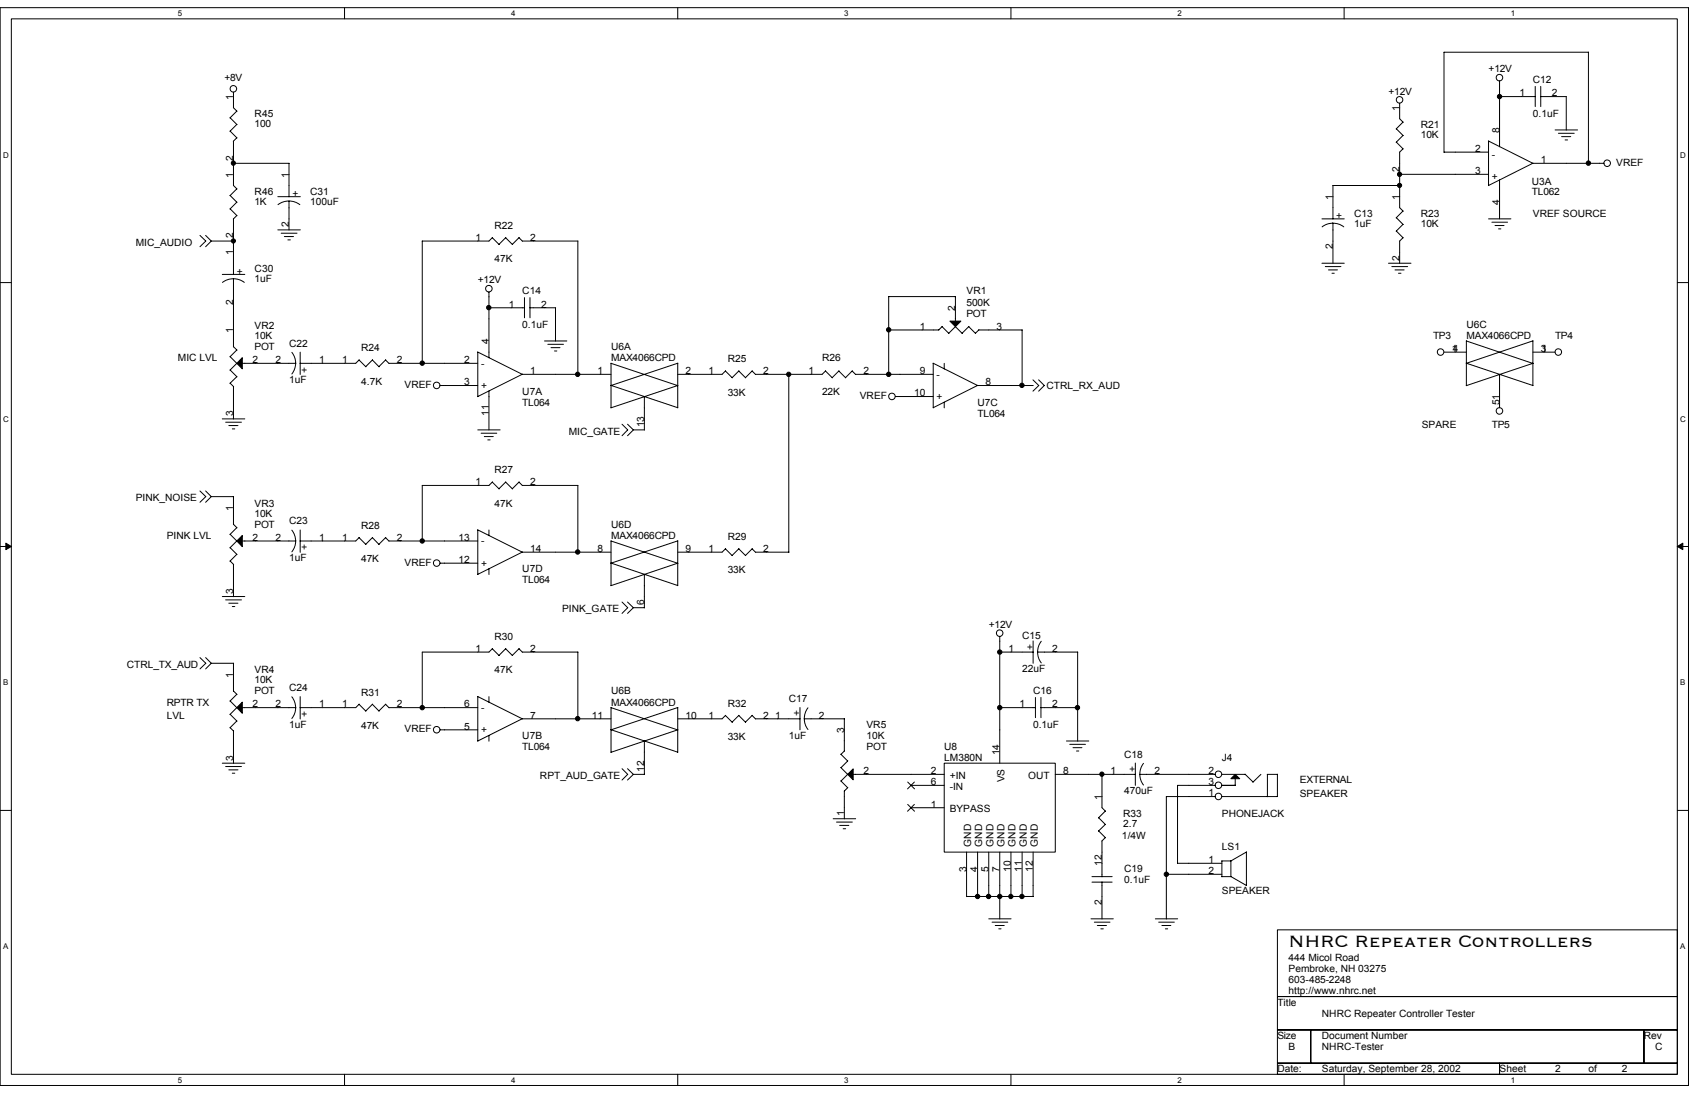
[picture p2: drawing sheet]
<svg xmlns="http://www.w3.org/2000/svg" width="432mm" height="279mm" viewBox="0 0 432 279" stroke-linecap="round" stroke-linejoin="round" font-family="sans-serif">
<path d="M0 1.9h428.6v273.6h-428.6zM2.9 4.8h422.9v267.8h-422.9z" fill="none" stroke="#000" stroke-width=".25"/>
<g fill="#fff">
<path d="M45.2 2.3h1.1v2.2h-1.1z"/>
<path d="M45.2 273h1.1v2.2h-1.1z"/>
</g>
<path d="M87.5 1.9v2.9M87.5 272.6v2.9" fill="none" stroke="#000" stroke-width=".25"/>
<g fill="#fff">
<path d="M129.8 2.3h1.1v2.2h-1.1z"/>
<path d="M129.8 273h1.1v2.2h-1.1z"/>
</g>
<path d="M172 1.9v2.9M172 272.6v2.9" fill="none" stroke="#000" stroke-width=".25"/>
<g fill="#fff">
<path d="M214.3 2.3h1.1v2.2h-1.1z"/>
<path d="M214.3 273h1.1v2.2h-1.1z"/>
</g>
<path d="M256.6 1.9v2.9M256.6 272.6v2.9" fill="none" stroke="#000" stroke-width=".25"/>
<g fill="#fff">
<path d="M298.9 2.3h1.1v2.2h-1.1z"/>
<path d="M298.9 273h1.1v2.2h-1.1z"/>
</g>
<path d="M341.2 1.9v2.9M341.2 272.6v2.9" fill="none" stroke="#000" stroke-width=".25"/>
<g fill="#fff">
<path d="M383.5 2.3h1.1v2.2h-1.1z"/>
<path d="M383.5 273h1.1v2.2h-1.1z"/>
<path d="M.8 38.2h1.4v2.3h-1.4z"/>
<path d="M426.5 38.2h1.4v2.3h-1.4z"/>
<path d="M.8 105.2h1.4v2.2h-1.4z"/>
<path d="M426.5 105.2h1.4v2.2h-1.4z"/>
</g>
<path d="M0 71.7h2.9M425.8 71.7h2.8" fill="none" stroke="#000" stroke-width=".25"/>
<g fill="#fff">
<path d="M.8 172.1h1.3v2.3h-1.3z"/>
<path d="M426.5 172.1h1.3v2.3h-1.3z"/>
</g>
<path d="M0 138.7h2.9M425.8 138.7h2.8" fill="none" stroke="#000" stroke-width=".25"/>
<path d="M1.5 137.8l1.4 .9-1.4 .8zM425.8 138.7l1.4-.9v1.7z" fill="#000" stroke="#000" stroke-width=".25"/>
<g fill="#fff">
<path d="M.8 239.1h1.3v2.2h-1.3z"/>
<path d="M426.5 239.1h1.3v2.2h-1.3z"/>
</g>
<g fill="none" stroke="#000" stroke-width=".25">
<path d="M58.4 29.9l1.8 1.7M58.4 33.3l1.8 1.7M59.3 23.4v3.9l.9 .9M59.3 35.8v11.3l.9 .9M60.1 28.2l-1.7 1.7M60.1 31.6l-1.7 1.7M60.1 35l-.9 .9M354.5 32.7l1.7 1.7M354.5 36.1l1.7 1.7M355.3 26.2v3.9l.9 .9M355.3 38.6v14.1l.9 .9M356.2 31l-1.8 1.7"/>
<path d="M356.2 34.4l-1.8 1.7M356.2 37.8l-.9 .9M366.6 38.6h11.3M366.6 38.7v-25.4h36.7l-.1 28.2M380.7 20.6v16.7M380.7 24.5h9.1M389.7 21.9v5.2M391.1 24.5h6.5M391.1 21.9v5.2M394.8 33h5.7M395.6 33.8h4M396.4 34.7h2.3"/>
<path d="M397.3 35.5h.6M397.6 24.5v8.5M50.8 59.7l1.4 1.5-1.4 1.4M52.2 59.7l1.4 1.5M58.4 49.6l1.8 1.8M58.4 53l1.8 1.7M59.3 41.4h14.1M59.3 55.5v14.2M60.1 54.7l-.9 .9M60.1 47.9l-1.7 1.8M60.1 51.3l-1.7 1.7M70.5 58.3h5.7"/>
<path d="M70.5 49.9h5.7M70.6 51.9a4.6 4.6 0 0 1 5.5 0M71.4 59.2h4M73.4 41.4v8.6M73.4 51v7.4M335.6 55.5h5.6M335.6 57.6l1.3-.7 1.5-.3 1.4 .3 1.3 .7M338.4 56.6v10.2M354.5 58.6l1.7 1.8M355.3 44.2h22.6M355.3 47.1h-16.9v8.5M356.2 53.6l-1.8 1.7 1.8 1.7"/>
<path d="M356.2 56.9l-1.8 1.8M377.9 55.5h5.6M378.7 56.4h4M379.5 57.2h2.3M380.4 58.1h.6M380.7 45.7v9.8M389.2 41.4l-11.3 5.7-.1-11.3 11.3 5.6h18.1M53.6 61.2l-1.4 1.4M53.6 61.2h5.7M56.4 69.6h5.7M56.5 71.7a4.6 4.6 0 0 1 5.5 0M59.3 70.7v17.3"/>
<path d="M72.2 60h2.3M73.1 60.9h.6M124.1 74.1v16.7M124.1 78.1h9.1M125 60.3l1.7 1.8M125 60.3l-.9 .9h-16.9v31M128.4 60.3l1.7 1.8M128.4 60.3l-1.7 1.7M131.7 60.3l.9 .9M131.8 60.3l-1.8 1.7M132.6 61.2h14.1M133.1 75.5v5.1"/>
<path d="M134.5 78.1h6.6M134.5 75.5v5.1M141 78.1v8.5M146.7 61.2v33.8M335.6 66.8h5.6M336.4 67.6h4M337.2 68.5h2.3M338.1 69.3h.6M352.5 66.8h5.7M353.3 67.6h4M354.1 68.5h2.3M355 69.3h.6"/>
<path d="M355.3 61.2v5.6M356.2 60.3l-.9 .9M58.4 90.5l1.8 1.7M58.4 93.9l1.8 1.7M58.4 97.2l.9 .9M59.3 98.1v8.2M59.3 88l.9 .9M60.1 88.8l-1.7 1.8M60.1 92.2l-1.7 1.7M60.1 95.6l-1.7 1.7M61.5 92.2h13.6M74.1 89.4l.7 1.3 .3 1.5-.3 1.4-.7 1.3"/>
<path d="M76.2 89.4v5.6M91.1 91.4l1.8 1.7M91.2 91.3l-.9 .9h-14.1M94.5 91.4l1.7 1.7M94.6 91.3l-1.8 1.7M97.9 91.4l.9 .8M97.9 91.3l-1.7 1.7M98.7 92.2h22.6M111.7 97.8h9.6M121.2 89.3l11.4 5.7h22.5M121.3 89.4v11.3l11.3-5.7M124.1 99.2v9.9"/>
<path d="M138.2 86.5h5.7M139.1 87.4h3.9M139.9 88.2h2.3M140.8 89.1h.6M155.1 97.8l16.9 5.7M155.1 92.2v11.3M155.1 92.2l17 5.7M172 92.2v11.3M172 97.8l-16.9 5.7M172.1 92.2l-17 5.6M184.1 94.1l1.8 1.8M184.2 94.1l-.9 .9h-11.3"/>
<path d="M187.5 94.1l1.8 1.8M187.6 94.1l-1.8 1.7M190.9 94.1l.9 .9M191 94.1l-1.8 1.7M200.2 95v45.2M209.5 94.1l1.8 1.8M209.6 94.1l-.9 .9h-16.9M212.9 94.1l1.8 1.8M213 94.1l-1.8 1.7M216.3 94.1l.9 .9M216.4 94.1l-1.8 1.7M217.2 95h19.7"/>
<path d="M225.6 83.7h12.7M236.9 92.2l11.3 5.6h14.1M236.9 92.2v11.3M239.1 82.9l1.8 1.7M239.2 82.8l-.9 .9M239.7 92.2v1.4M242.5 82.9l1.8 1.7M242.5 81.5v-6.2h-16.9v19.7M242.6 82.8l-1.8 1.8M245.9 82.9l1.7 1.7 .9-.9M246 82.8l-1.8 1.8M248.2 97.8l-11.3 5.7"/>
<path d="M248.5 83.7h11M259.5 83.7v14.2M262.2 96.4l1.5 1.4-1.5 1.5M263.7 96.4l1.4 1.4-1.4 1.5M366.6 89.4h5.6M372.2 92.2l16.9 5.7v-11.4l-16.9 5.7M380.7 95v8.5M389.1 89.4h5.7M389.1 92.2l-16.9 5.6v-11.3l17 5.7M56.4 106.3h5.7M57.3 107.1h4M58.1 108h2.3"/>
<path d="M59 108.8h.6M121.3 109.1h5.7M122.1 109.9h4M122.9 110.8h2.3M123.8 111.6h.6M157.9 107.7l1.4 1.4-1.4 1.5M159.3 107.7l1.5 1.4M160.8 109.1l-1.5 1.5M160.8 109.1h2.8M163.6 100.6v8.5M227.3 100.6h9.6M239.7 102.1v1.4"/>
<path d="M50.8 124.6l1.4 1.4-1.4 1.5M52.2 124.6l1.4 1.4M53.6 126l-1.4 1.5M53.6 126h5.7M58.4 135.6l1.8 1.7M58.4 139l1.8 1.7M59.3 126v7.1l.9 .8M60.1 133.9l-1.7 1.7M60.1 137.3l-1.7 1.7M61.5 137.3h13.6M74.1 134.5l.7 1.3 .3 1.5-.3 1.4-.7 1.3M76.2 134.5v5.7"/>
<path d="M91.1 136.4l1.8 1.8M91.2 136.4l-.9 .9h-14.1M94.6 136.4l-1.8 1.7M97.9 136.4l.9 .9M97.9 136.4l-1.7 1.8-1.7-1.8M98.7 137.3h22.6M121.2 134.5l11.4 5.6h22.5M121.3 134.5v11.3l11.3-5.7M124.1 134.5v1.4M125 122.3l1.7 1.8M125 122.3l-.9 .9h-16.9v14.1M128.4 122.3l1.7 1.8"/>
<path d="M128.4 122.3l-1.7 1.7M131.7 122.3l.9 .9M131.8 122.3l-1.8 1.7M132.6 123.2h14.1M146.7 123.2v17M172 137.3v11.3M172.1 137.2l-17 5.7M184.1 139.3l1.8 1.7M184.2 139.2l-.9 .9h-11.3M187.5 139.3l1.8 1.7M187.6 139.2l-1.8 1.8M190.9 139.3l.9 .9"/>
<path d="M191 139.2l-1.8 1.8M56.4 151.4h5.7M57.3 152.2h4M58.1 153.1h2.3M58.4 142.4l.9 .9M59 153.9h.6M59.3 143.2v8.2M60.1 140.7l-1.7 1.7M111.7 142.9h9.6M124.1 144.4v1.4M155.1 142.9l16.9 5.7M157.9 152.8l1.4 1.4-1.4 1.5"/>
<path d="M159.3 152.8l1.5 1.4M160.8 154.2l-1.5 1.5M160.8 154.2h2.8M163.6 145.8v8.5M172 142.9l-16.9 5.7M172.1 143l-17-5.7v11.3M191.8 140.1h8.5M50.8 166.9l1.4 1.4-1.4 1.5M52.2 166.9l1.4 1.4M53.6 168.3l-1.4 1.5M53.6 168.3h5.7M58.4 177.9l1.8 1.7"/>
<path d="M59.3 168.3v7.1M59.3 175.3l.9 .9M60.1 176.2l-1.7 1.7M60.1 179.6l-1.7 1.7M61.5 179.6h13.6M74.1 176.8l.7 1.3 .3 1.5-.3 1.4-.7 1.3M76.2 176.8v5.7M91.1 178.7l1.8 1.8M91.2 178.7l-.9 .9h-14.1M97.9 178.7l.9 .9h22.5M97.9 178.7l-1.7 1.7M121.2 176.7l11.4 5.7h22.5"/>
<path d="M121.3 176.8v11.3M124.1 176.8v1.4M125 164.6l1.7 1.8M125 164.6l-.9 .9h-16.9v14.1M126.7 166.3l1.7-1.7 1.7 1.8M131.7 164.6l.9 .9M131.8 164.6l-1.8 1.7M132.6 165.5h14.1M146.7 165.5v17M155.1 179.5v11.4M155.1 179.6l17 5.7M172 179.6v11.3l-16.9-5.7"/>
<path d="M172.1 179.5l-17 5.7M203.1 179.5v5.7M205.1 179.6l-.7 1.3-.2 1.5 .2 1.4 .7 1.3M253.8 161.5v32.2M253.8 179.6h9.1M253.8 165.5h8.5M262.3 162.6v5.7M262.8 177v5.1M263.4 165.5h10.2v22.6M264.2 179.6h9.4M264.2 177v5.1M264.3 162.7l-.7 1.3-.2 1.5 .2 1.4 .7 1.3"/>
<path d="M56.4 193.7h5.7M57.3 194.5h4M58.1 195.4h2.3M58.4 181.3l1.8 1.7M58.4 184.7l.9 .8M59 196.2h.6M59.3 185.5v8.2M60.1 183l-1.7 1.7M92.8 180.4l1.8-1.7 1.6 1.8M111.7 185.2h9.6M124.1 186.6v1.5M132.6 182.4l-11.3 5.6"/>
<path d="M157.9 195.1l1.4 1.4-1.4 1.5M159.3 195.1l1.5 1.4M160.8 196.5l-1.5 1.5M160.8 196.5h2.8M163.6 188v8.6M172 185.2l-16.9 5.7M184.1 181.6l1.8 1.7M184.2 181.5l-.9 .9h-11.3M187.6 181.5l-1.8 1.8M190.9 181.6l.9 .9M191 181.5l-1.7 1.8-1.8-1.7M191.8 182.4h11.3"/>
<path d="M204.2 182.4h10.2M213.4 198.2l1.8 1.7M213.4 194.8l1.8 1.7-1.7 1.7M213.4 191.4l1.8 1.7M214.3 182.4v8.2M214.4 190.5l-.9 .9M215.2 199.9l-.9 .8v7.1M215.2 193.1l-1.7 1.7M216.6 196.5h23.1M230.4 198.5l1.8 1.7M231.3 199.3h8.4M232.1 198.5l-1.7 1.7"/>
<path d="M239.7 193.7h28.2v22.5h-28.2zM267.9 196.5h20.3M270.7 188h5.7M271.6 188.9h3.9M272.4 189.7h2.3M273.3 190.6h.6M279.7 196.5v8.5l.9 .9M288.2 193.6v5.7M289.3 196.5h19.2M290.3 193.7l-.7 1.3-.3 1.5 .3 1.4 .7 1.3M308.5 199.3h-9.6v19.8M310.1 196.5h6"/>
<path d="M310.1 199.3h3.5M313.6 197.6v1.7M316.1 196.5l2 2M320.1 196.5l-2 2M321.7 196.5h2.6v5.6h-14.2M321.7 196.5v5.7M0 205.7h2.9M211.5 207.8h5.7M212.3 208.6h4.1M213.1 209.5h2.4M214 210.3h.7M230.4 204.1l1.8 1.8"/>
<path d="M231.3 205h8.4M232.1 204.1l-1.7 1.8M245.4 216.2v11.3h16.9M248.2 216.2v11.3M251 216.2v11.3M253.8 216.2v17M256.6 216.2v11.3M259.5 216.2v11.3M262.3 216.2v11.3M278.9 207.5l1.7 1.8M278.9 210.9l1.7 1.7M279.7 213.4v9.1"/>
<path d="M280.6 205.8l-1.8 1.8M280.6 209.2l-1.8 1.7M280.6 212.6l-.9 .8M298.9 219.1h11.3M308.5 202.1h-12.4v31.1M310.1 218.5h2.4l3.9-2.3v8.5l-4-2.3M310.2 218.5v4M312.5 218.4v4.1h-2.3M425.8 205.7h2.8M251 233.2h5.7M251.8 234h4M252.6 234.9h2.3"/>
<path d="M253.5 235.7h.6M276.9 233.2h5.7M277.2 223.9h5.1M277.2 222.5h5.1M277.8 234h4M278.6 234.9h2.3M279.4 235.7h.7M279.7 223.8v9.4M293.3 233.2h5.7M294.1 234h4M294.9 234.9h2.3M295.8 235.7h.6"/>
<path d="M296.1 221.9h14.1M324.3 236h101.5v16.9h-101.5zM324.3 252.9h101.5v8.5h-101.5zM324.3 261.4h8.4v8.4h-8.4zM324.3 269.8h56.4v2.8h-56.4zM332.7 261.4h84.6v8.4h-84.6zM380.7 269.8h45.1v2.8h-45.1zM417.3 261.4h8.5v8.4h-8.5z"/>
<circle cx="380.6" cy="19.7" r=".83"/>
<circle cx="59.2" cy="22.5" r=".83"/>
<circle cx="355.3" cy="25.3" r=".83"/>
<circle cx="408" cy="41.4" r=".83"/>
<circle cx="124.1" cy="73.3" r=".83"/>
<circle cx="110.8" cy="97.8" r=".83"/>
<circle cx="365.7" cy="89.3" r=".83"/>
<circle cx="395.6" cy="89.3" r=".83"/>
<circle cx="226.4" cy="100.6" r=".83"/>
<circle cx="380.6" cy="104.3" r=".83"/>
<circle cx="110.8" cy="142.9" r=".83"/>
<circle cx="253.8" cy="160.7" r=".83"/>
<circle cx="110.8" cy="185.2" r=".83"/>
<circle cx="309.3" cy="199.3" r=".83"/>
<circle cx="309.3" cy="196.5" r=".83"/>
<circle cx="309.3" cy="202.1" r=".83"/>
</g>
<g fill="#000" stroke="#000" stroke-width=".25">
<path d="M61.5 90.8v2.8l-1.4-1.4z" fill-rule="evenodd"/>
<path d="M241.1 81.5h2.8l-1.4 1.4z" fill-rule="evenodd"/>
<path d="M60.1 137.3l1.4-1.4v2.8z" fill-rule="evenodd"/>
<path d="M61.5 178.2v2.8l-1.4-1.4z" fill-rule="evenodd"/>
<path d="M215.2 196.5l1.4-1.4v2.8z" fill-rule="evenodd"/>
<path d="M312.5 197.6l1.1-1.1 1.1 1.1z" fill-rule="evenodd"/>
<circle cx="380.7" cy="24.5" r=".56"/>
<circle cx="59.2" cy="41.4" r=".55"/>
<circle cx="355.3" cy="44.2" r=".55"/>
<circle cx="355.3" cy="47" r=".54"/>
<circle cx="403.2" cy="41.4" r=".56"/>
<circle cx="59.2" cy="61.1" r=".54"/>
<circle cx="124.1" cy="78.1" r=".56"/>
<circle cx="107.2" cy="92.2" r=".56"/>
<circle cx="146.6" cy="95" r=".56"/>
<circle cx="200.2" cy="95" r=".55"/>
<circle cx="225.6" cy="83.7" r=".56"/>
<circle cx="225.6" cy="95" r=".56"/>
<circle cx="259.4" cy="97.8" r=".56"/>
<circle cx="107.2" cy="137.3" r=".56"/>
<circle cx="146.6" cy="140.1" r=".56"/>
<circle cx="107.2" cy="179.6" r=".56"/>
<circle cx="253.8" cy="165.5" r=".56"/>
<circle cx="253.8" cy="179.6" r=".56"/>
<circle cx="273.5" cy="179.6" r=".56"/>
<circle cx="146.6" cy="182.4" r=".56"/>
<circle cx="279.7" cy="196.5" r=".55"/>
<circle cx="248.2" cy="227.5" r=".56"/>
<circle cx="250.9" cy="227.5" r=".56"/>
<circle cx="253.8" cy="227.5" r=".56"/>
<circle cx="256.6" cy="227.5" r=".55"/>
<circle cx="259.4" cy="227.5" r=".56"/>
<circle cx="296.1" cy="221.9" r=".56"/>
</g>
<text font-size="5.4" x="327.1" y="240.3">NHRC Repeater Controllers</text>
<g font-size="2.5">
<text x="57" y="20.6">+8V</text>
<text x="377.9" y="18.3">+12V</text>
<text x="389.1" y="21.2">C12</text>
<text x="59.2" y="25.4" transform="rotate(-90 59.2 25.4)">1</text>
<text x="64.6" y="29.6">R45</text>
<text x="352.5" y="24">+12V</text>
<text x="355.3" y="28.2" transform="rotate(-90 355.3 28.2)">1</text>
<text x="385.7" y="24.5">1</text>
<text x="389.1" y="29.6">0.1uF</text>
<text x="394" y="24.5">2</text>
<text x="64.6" y="32.2">100</text>
<text x="360.7" y="32.4">R21</text>
<text x="360.7" y="35">10K</text>
<text x="380.6" y="33.8" transform="rotate(-90 380.6 33.8)">8</text>
<text x="59.2" y="40.8" transform="rotate(-90 59.2 40.8)">2</text>
<text x="374.4" y="38.6">2</text>
<text x="378.7" y="40">-</text>
<text x="391.1" y="41.4">1</text>
<text x="59.2" y="45.1" transform="rotate(-90 59.2 45.1)">1</text>
<text x="73.3" y="45.1" transform="rotate(-90 73.3 45.1)">1</text>
<text x="355.3" y="43.6" transform="rotate(-90 355.3 43.6)">2</text>
<text x="374.4" y="44.2">3</text>
<text x="378.7" y="45.7">+</text>
<text x="388.9" y="46.8">U3A</text>
<text x="410.3" y="42">VREF</text>
<text x="64.6" y="49.4">R46</text>
<text x="64.6" y="51.9">1K</text>
<text x="74.2" y="49.9">+</text>
<text x="78.7" y="49.4">C31</text>
<text x="78.7" y="51.9">100uF</text>
<text x="338.3" y="50.7" transform="rotate(-90 338.3 50.7)">1</text>
<text x="355.3" y="50.7" transform="rotate(-90 355.3 50.7)">1</text>
<text x="380.6" y="52" transform="rotate(-90 380.6 52)">4</text>
<text x="388.9" y="49.4">TL062</text>
<text x="73.3" y="57.7" transform="rotate(-90 73.3 57.7)">2</text>
<text x="125.5" y="58.1">R22</text>
<text x="339.2" y="55.6">+</text>
<text x="343.7" y="55">C13</text>
<text x="343.7" y="57.5">1uF</text>
<text x="360.7" y="55">R23</text>
<text x="360.7" y="57.5">10K</text>
<text x="389.1" y="55">VREF SOURCE</text>
<text x="34.5" y="62.3">MIC_AUDIO</text>
<text x="59.2" y="64.8" transform="rotate(-90 59.2 64.8)">1</text>
<text x="59.2" y="60.5" transform="rotate(-90 59.2 60.5)">2</text>
<text x="120.7" y="61.1">1</text>
<text x="134.6" y="61.1">2</text>
<text x="338.3" y="63.3" transform="rotate(-90 338.3 63.3)">2</text>
<text x="60.1" y="69.7">+</text>
<text x="64.6" y="69.1">C30</text>
<text x="64.6" y="71.6">1uF</text>
<text x="121.3" y="71.9">+12V</text>
<text x="125.5" y="66.5">47K</text>
<text x="355.3" y="66.1" transform="rotate(-90 355.3 66.1)">2</text>
<text x="59.2" y="77.4" transform="rotate(-90 59.2 77.4)">2</text>
<text x="132.6" y="74.7">C14</text>
<text x="245.4" y="74.7">VR1</text>
<text x="245.4" y="77.6">500K</text>
<text x="64.6" y="83.5">VR2</text>
<text x="129.2" y="78.1">1</text>
<text x="132.6" y="83.2">0.1uF</text>
<text x="137.4" y="78.1">2</text>
<text x="233.5" y="83.7">1</text>
<text x="242.5" y="78.9" transform="rotate(-90 242.5 78.9)">2</text>
<text x="245.4" y="80.4">POT</text>
<text x="253" y="83.7">3</text>
<text x="372.2" y="83.2">U6C</text>
<text x="59.2" y="84.5" transform="rotate(-90 59.2 84.5)">1</text>
<text x="64.6" y="86">10K</text>
<text x="64.6" y="88.8">POT</text>
<text x="73.4" y="88">C22</text>
<text x="91.7" y="89.1">R24</text>
<text x="124.1" y="87.4" transform="rotate(-90 124.1 87.4)">4</text>
<text x="155.1" y="88.8">U6A</text>
<text x="363.8" y="86">TP3</text>
<text x="368.6" y="89.3">1</text>
<text x="368.8" y="89.3">4</text>
<text x="372.2" y="86">MAX4066CPD</text>
<text x="391.1" y="89.3">3</text>
<text x="391.3" y="89.3">1</text>
<text x="394.8" y="86">TP4</text>
<text x="45.2" y="91.7">MIC LVL</text>
<text x="64.1" y="92.2">2</text>
<text x="69.9" y="92.2">2</text>
<text x="76.4" y="93" transform="rotate(90 76.4 93)">+</text>
<text x="81" y="92.2">1</text>
<text x="86.9" y="92.2">1</text>
<text x="100.7" y="92.2">2</text>
<text x="117.9" y="92.2">2</text>
<text x="122.1" y="93">-</text>
<text x="134.6" y="95">1</text>
<text x="151.7" y="95">1</text>
<text x="155.1" y="91.7">MAX4066CPD</text>
<text x="174" y="95">2</text>
<text x="179.9" y="95">1</text>
<text x="184.7" y="91.9">R25</text>
<text x="193.8" y="95">2</text>
<text x="205.3" y="95">1</text>
<text x="208.7" y="91.7">R26</text>
<text x="219.2" y="95">2</text>
<text x="233.5" y="95">9</text>
<text x="237.7" y="95.9">-</text>
<text x="73.4" y="97.3">1uF</text>
<text x="91.7" y="97.6">4.7K</text>
<text x="102.7" y="98.4">VREF</text>
<text x="117.9" y="97.8">3</text>
<text x="122.1" y="98.7">+</text>
<text x="132.6" y="100.1">U7A</text>
<text x="184.7" y="100.4">33K</text>
<text x="208.7" y="100.1">22K</text>
<text x="218.3" y="101.2">VREF</text>
<text x="232" y="100.6">10</text>
<text x="237.7" y="101.5">+</text>
<text x="250.1" y="97.8">8</text>
<text x="265.6" y="98.7">CTRL_RX_AUD</text>
<text x="59.2" y="105.6" transform="rotate(-90 59.2 105.6)">3</text>
<text x="124.1" y="105.6" transform="rotate(-90 124.1 105.6)">11</text>
<text x="132.6" y="102.9">TL064</text>
<text x="248.2" y="102.9">U7C</text>
<text x="248.2" y="105.7">TL064</text>
<text x="380.6" y="102.8" transform="rotate(-90 380.6 102.8)">51</text>
<text x="144.4" y="110.3">MIC_GATE</text>
<text x="163.5" y="108.4" transform="rotate(-90 163.5 108.4)">13</text>
<text x="360.9" y="108.6">SPARE</text>
<text x="378.7" y="108.6">TP5</text>
<text x="120.7" y="123.1">1</text>
<text x="125.5" y="120.1">R27</text>
<text x="134.6" y="123.1">2</text>
<text x="34.5" y="127.2">PINK_NOISE</text>
<text x="59.2" y="129.7" transform="rotate(-90 59.2 129.7)">1</text>
<text x="64.6" y="128.6">VR3</text>
<text x="64.6" y="131.1">10K</text>
<text x="125.5" y="128.6">47K</text>
<text x="42.3" y="136.8">PINK LVL</text>
<text x="64.1" y="137.2">2</text>
<text x="64.6" y="133.9">POT</text>
<text x="69.9" y="137.2">2</text>
<text x="73.4" y="133.1">C23</text>
<text x="81" y="137.2">1</text>
<text x="86.9" y="137.2">1</text>
<text x="91.7" y="134.2">R28</text>
<text x="100.7" y="137.2">2</text>
<text x="116.4" y="137.2">13</text>
<text x="155.1" y="133.9">U6D</text>
<text x="155.1" y="136.8">MAX4066CPD</text>
<text x="184.7" y="137">R29</text>
<text x="73.4" y="142.4">1uF</text>
<text x="76.4" y="138.1" transform="rotate(90 76.4 138.1)">+</text>
<text x="91.7" y="142.7">47K</text>
<text x="102.7" y="143.5">VREF</text>
<text x="116.4" y="142.9">12</text>
<text x="122.1" y="138.2">-</text>
<text x="122.1" y="143.8">+</text>
<text x="134.6" y="140.1">14</text>
<text x="151.7" y="140.1">8</text>
<text x="174" y="140.1">9</text>
<text x="179.9" y="140.1">1</text>
<text x="193.8" y="140.1">2</text>
<text x="132.6" y="145.2">U7D</text>
<text x="132.6" y="148">TL064</text>
<text x="184.7" y="145.5">33K</text>
<text x="59.2" y="150.7" transform="rotate(-90 59.2 150.7)">3</text>
<text x="142.7" y="155.4">PINK_GATE</text>
<text x="163.5" y="153.5" transform="rotate(-90 163.5 153.5)">6</text>
<text x="251" y="159.3">+12V</text>
<text x="120.7" y="165.4">1</text>
<text x="125.5" y="162.4">R30</text>
<text x="134.6" y="165.4">2</text>
<text x="256" y="165.4">1</text>
<text x="259.5" y="162.1">C15</text>
<text x="262.4" y="164.9" transform="rotate(-90 262.4 164.9)">+</text>
<text x="267.1" y="165.4">2</text>
<text x="32.2" y="169.5">CTRL_TX_AUD</text>
<text x="59.2" y="172" transform="rotate(-90 59.2 172)">1</text>
<text x="64.6" y="170.9">VR4</text>
<text x="64.6" y="173.4">10K</text>
<text x="125.5" y="170.9">47K</text>
<text x="259.5" y="170.6">22uF</text>
<text x="42.3" y="179.1">RPTR TX</text>
<text x="64.1" y="179.5">2</text>
<text x="64.6" y="176.2">POT</text>
<text x="69.9" y="179.5">2</text>
<text x="73.4" y="175.4">C24</text>
<text x="81" y="179.5">1</text>
<text x="86.9" y="179.5">1</text>
<text x="91.7" y="176.5">R31</text>
<text x="100.7" y="179.5">2</text>
<text x="117.9" y="179.5">6</text>
<text x="155.1" y="176.2">U6B</text>
<text x="155.1" y="179.1">MAX4066CPD</text>
<text x="184.7" y="179.3">R32</text>
<text x="200.2" y="178.2">C17</text>
<text x="258.8" y="179.5">1</text>
<text x="262.3" y="176.2">C16</text>
<text x="267.1" y="179.5">2</text>
<text x="42.3" y="182.4">LVL</text>
<text x="73.4" y="184.7">1uF</text>
<text x="76.4" y="180.4" transform="rotate(90 76.4 180.4)">+</text>
<text x="91.7" y="185">47K</text>
<text x="102.7" y="185.8">VREF</text>
<text x="117.9" y="185.2">5</text>
<text x="122.1" y="180.5">-</text>
<text x="134.6" y="182.4">7</text>
<text x="150.2" y="182.4">11</text>
<text x="174" y="182.4">10</text>
<text x="179.9" y="182.4">1</text>
<text x="193.8" y="182.4">2</text>
<text x="196.8" y="182.4">1</text>
<text x="203.2" y="181.8" transform="rotate(-90 203.2 181.8)">+</text>
<text x="207.9" y="182.4">2</text>
<text x="220" y="184.7">VR5</text>
<text x="262.3" y="184.7">0.1uF</text>
<text x="122.1" y="186.1">+</text>
<text x="132.6" y="187.5">U7B</text>
<text x="132.6" y="190.3">TL064</text>
<text x="184.7" y="187.8">33K</text>
<text x="200.2" y="187.5">1uF</text>
<text x="214.3" y="186.1" transform="rotate(-90 214.3 186.1)">3</text>
<text x="220" y="187.5">10K</text>
<text x="220" y="190.3">POT</text>
<text x="239.7" y="190.3">U8</text>
<text x="253.7" y="191.7" transform="rotate(-90 253.7 191.7)">14</text>
<text x="59.2" y="193" transform="rotate(-90 59.2 193)">3</text>
<text x="137.1" y="197.7">RPT_AUD_GATE</text>
<text x="163.5" y="195.8" transform="rotate(-90 163.5 195.8)">12</text>
<text x="219.2" y="196.5">2</text>
<text x="236.3" y="196.5">2</text>
<text x="239.7" y="193.2">LM380N</text>
<text x="241.1" y="197.7">+IN</text>
<text x="261" y="197.7">OUT</text>
<text x="269.9" y="196.5">8</text>
<text x="281.9" y="196.5">1</text>
<text x="285.4" y="192.3">C18</text>
<text x="288.3" y="195.9" transform="rotate(-90 288.3 195.9)">+</text>
<text x="293" y="196.5">2</text>
<text x="306.7" y="196.5">2</text>
<text x="310.2" y="193.2">J4</text>
<text x="236.3" y="199.3">6</text>
<text x="241.1" y="200.4">-IN</text>
<text x="255" y="198.5" transform="rotate(-90 255 198.5)">VS</text>
<text x="279.7" y="203" transform="rotate(-90 279.7 203)">1</text>
<text x="285.4" y="201.6">470uF</text>
<text x="306.7" y="199.3">3</text>
<text x="306.7" y="202.1">1</text>
<text x="329.9" y="198.8">EXTERNAL</text>
<text x="329.9" y="202.1">SPEAKER</text>
<text x="214.3" y="207.1" transform="rotate(-90 214.3 207.1)">1</text>
<text x="236.3" y="204.9">1</text>
<text x="241.1" y="206.1">BYPASS</text>
<text x="285.1" y="207.3">R33</text>
<text x="285.1" y="209.8">2.7</text>
<text x="310.2" y="207.3">PHONEJACK</text>
<text x="246.5" y="214.8" transform="rotate(-90 246.5 214.8)">GND</text>
<text x="249.3" y="214.8" transform="rotate(-90 249.3 214.8)">GND</text>
<text x="252.2" y="214.8" transform="rotate(-90 252.2 214.8)">GND</text>
<text x="255" y="214.8" transform="rotate(-90 255 214.8)">GND</text>
<text x="257.8" y="214.8" transform="rotate(-90 257.8 214.8)">GND</text>
<text x="260.6" y="214.8" transform="rotate(-90 260.6 214.8)">GND</text>
<text x="263.4" y="214.8" transform="rotate(-90 263.4 214.8)">GND</text>
<text x="284.8" y="212.9">1/4W</text>
<text x="310.2" y="215.7">LS1</text>
<text x="245.3" y="221.2" transform="rotate(-90 245.3 221.2)">3</text>
<text x="248.1" y="221.2" transform="rotate(-90 248.1 221.2)">4</text>
<text x="251" y="221.2" transform="rotate(-90 251 221.2)">5</text>
<text x="253.7" y="221.2" transform="rotate(-90 253.7 221.2)">7</text>
<text x="256.6" y="221.2" transform="rotate(-90 256.6 221.2)">10</text>
<text x="259.4" y="221.2" transform="rotate(-90 259.4 221.2)">11</text>
<text x="262.2" y="221.2" transform="rotate(-90 262.2 221.2)">12</text>
<text x="279.7" y="219.9" transform="rotate(-90 279.7 219.9)">12</text>
<text x="285.4" y="221.4">C19</text>
<text x="306.7" y="219">1</text>
<text x="306.7" y="221.8">2</text>
<text x="285.4" y="224.2">0.1uF</text>
<text x="310.2" y="227">SPEAKER</text>
<text x="279.7" y="229.7" transform="rotate(-90 279.7 229.7)">2</text>
<text x="327.1" y="243.9">444 Micol Road</text>
<text x="327.1" y="246.7">Pembroke, NH 03275</text>
<text x="327.1" y="249.6">603-485-2248</text>
<text x="324.3" y="255.2">Title</text>
<text x="327.1" y="252.3">http://www.nhrc.net</text>
<text x="335.6" y="258">NHRC Repeater Controller Tester</text>
<text x="324.3" y="263.7">Size</text>
<text x="335.6" y="263.7">Document Number</text>
<text x="417.3" y="263.7">Rev</text>
<text x="327.1" y="266.4">B</text>
<text x="335.6" y="266.4">NHRC-Tester</text>
<text x="420.2" y="266.4">C</text>
<text x="324.3" y="272.1">Date:</text>
<text x="335.6" y="272.1">Saturday, September 28, 2002</text>
<text x="380.7" y="272.1">Sheet</text>
<text x="394.8" y="272.1">2</text>
<text x="403.2" y="272.1">of</text>
<text x="411.7" y="272.1">2</text>
</g>
<g font-size="2">
<text x="45.2" y="4.1">5</text>
<text x="129.8" y="4.1">4</text>
<text x="214.3" y="4.1">3</text>
<text x="298.9" y="4.1">2</text>
<text x="383.5" y="4.1">1</text>
<text x=".8" y="40">D</text>
<text x="426.5" y="40">D</text>
<text x=".8" y="107">C</text>
<text x="426.5" y="107">C</text>
<text x=".8" y="173.9">B</text>
<text x="426.5" y="173.9">B</text>
<text x=".8" y="240.9">A</text>
<text x="426.5" y="240.9">A</text>
<text x="45.2" y="274.8">5</text>
<text x="129.8" y="274.8">4</text>
<text x="214.3" y="274.8">3</text>
<text x="298.9" y="274.8">2</text>
<text x="383.5" y="274.8">1</text>
</g>
</svg>
